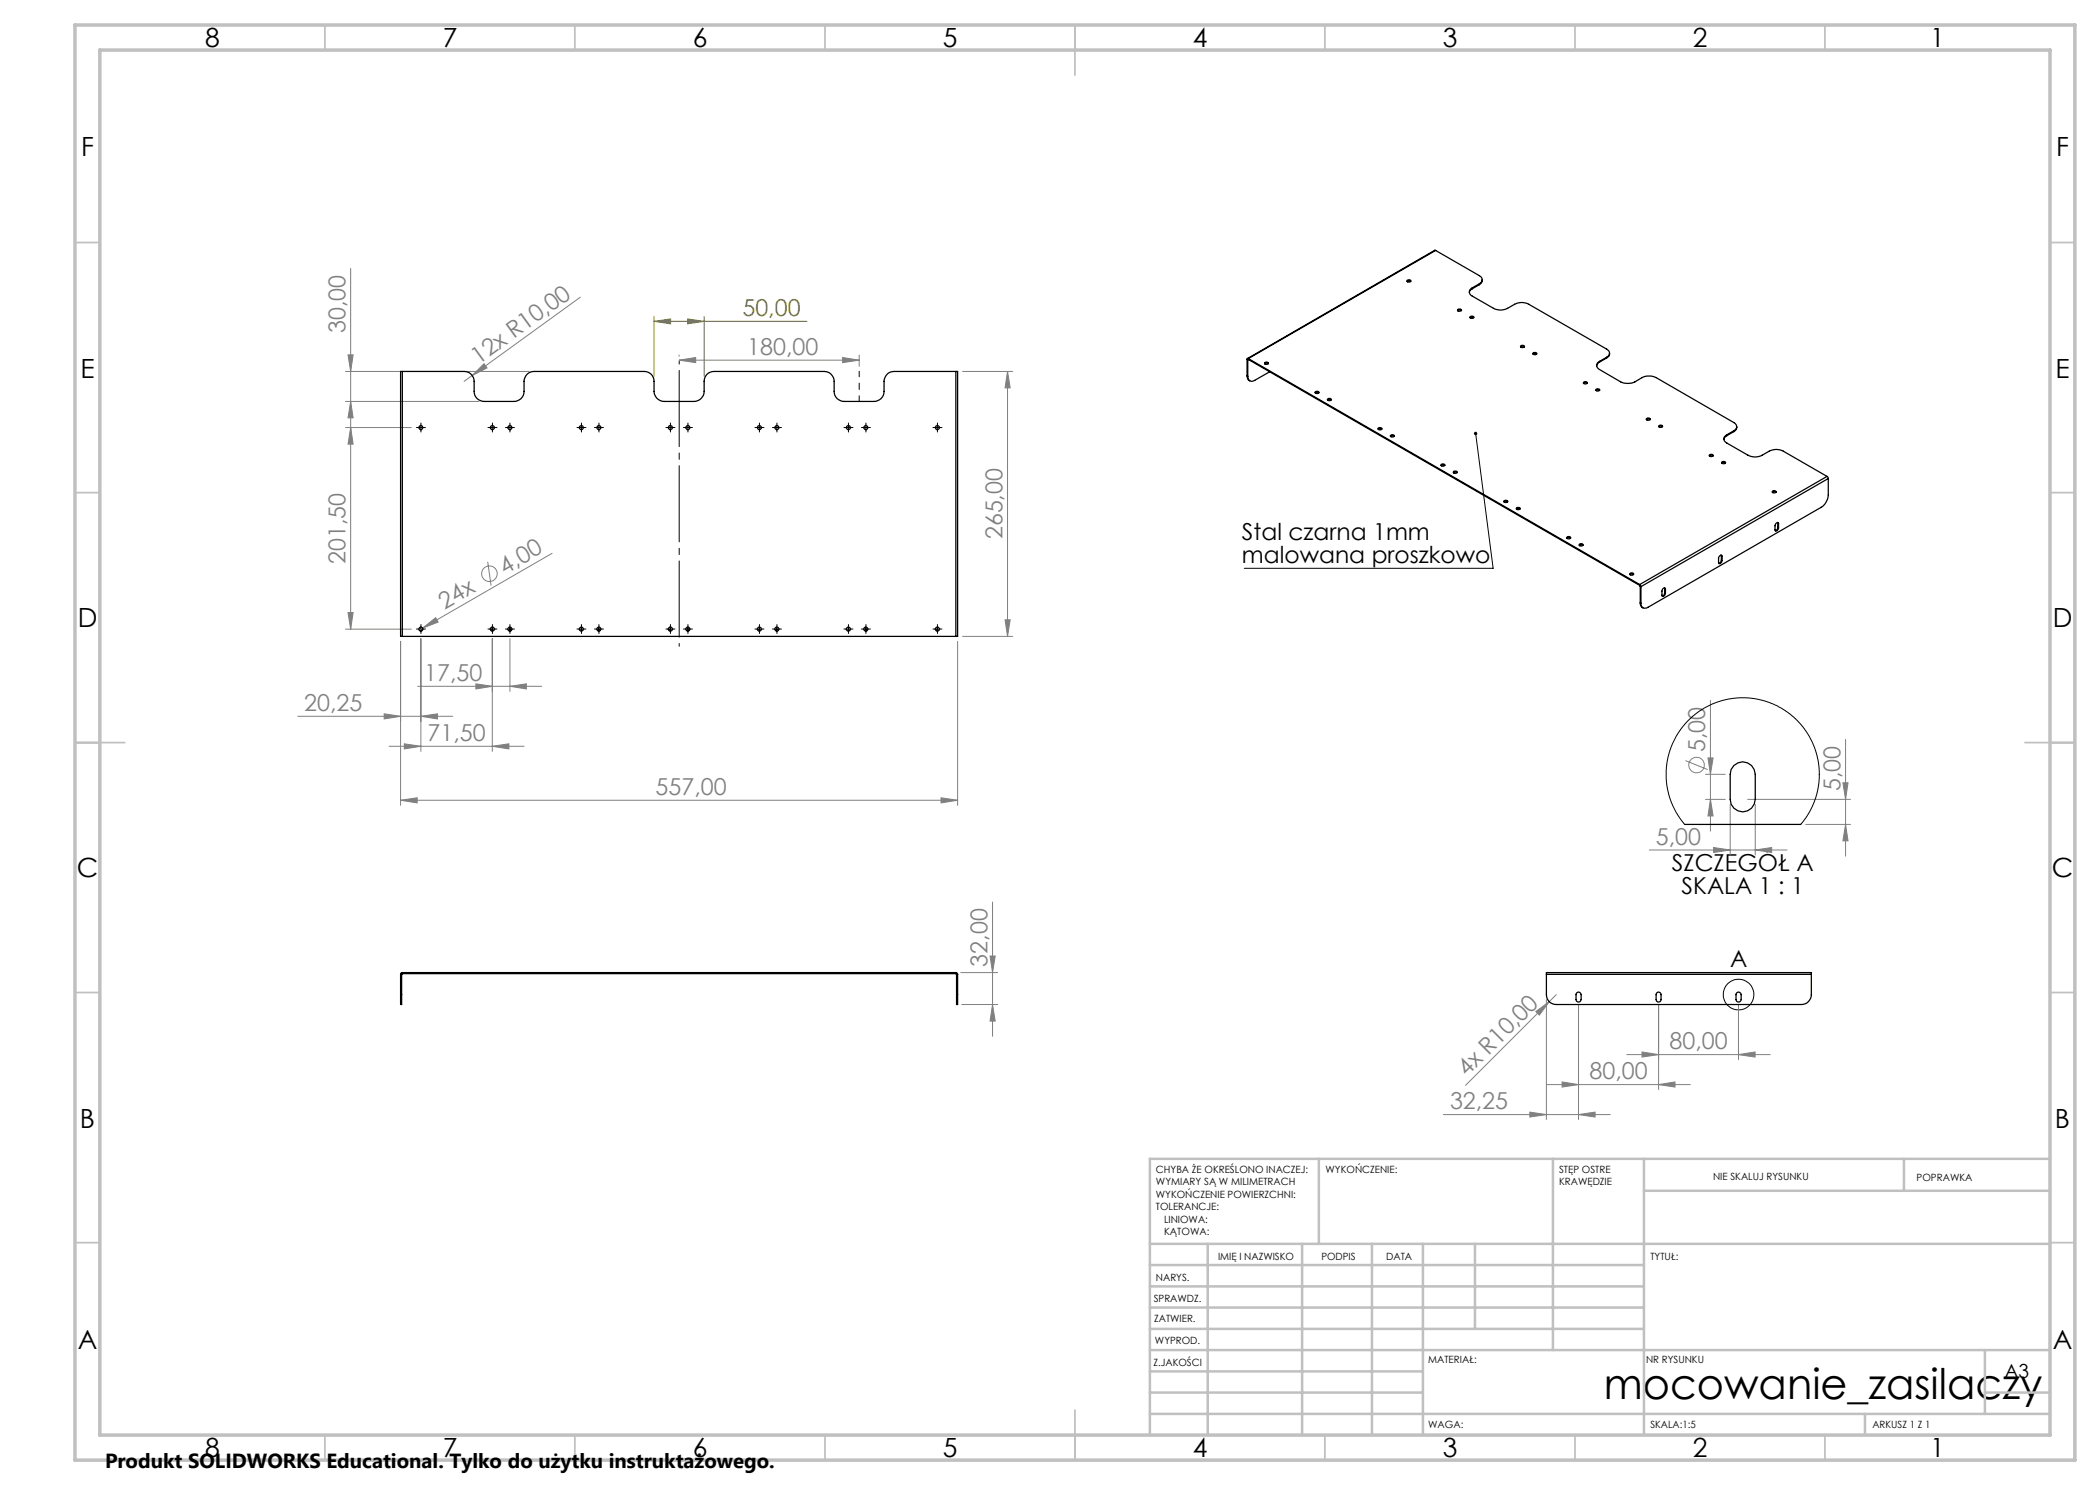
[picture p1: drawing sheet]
<svg xmlns="http://www.w3.org/2000/svg" width="420mm" height="297mm" viewBox="0 0 420 297" stroke-linecap="round" stroke-linejoin="round" font-family="sans-serif">
<g fill="none" stroke="#808080" stroke-width=".2">
<path d="M70.1 53.7v72.1M116.1 59.4l-21.7 15.7M69.1 74.3h36.7M69.6 71h1l-.5 3.3zM94.4 75.1l-1.6 1.2M96.8 72.7l.6 .9-3 1.5zM135.8 72l3.3-.5v1zM135.8 71v.3M135.8 72h36M168.5 71.5l3.3 .5-3.3 .5zM171.8 71v2.3M192.5 74.3h10"/>
<path d="M201.5 74.3l.5 3.3h-1zM201.5 74.3v53M69.1 80.3h26.7M69.1 85.5h13.2M70.1 80.3l.5 3.3h-1zM70.1 85.5l.5 3.3h-1zM97.5 112.4l.7 4.7M110.4 110.7l-25.9 14.9M69.1 125.8h13.2M69.6 122.5h1l-.5 3.3zM80.1 128.3v32.8M83.5 137.3h24.8"/>
<path d="M84.2 127.7v22.6M84.5 125.6l2.6-2.1 .5 .9zM84.5 125.6l-.7 .4M95.2 136.8l3.3 .5-3.3 .5zM98.5 127.7v22.6M102 137.3l3.3-.5v1zM102 127.7v10.6M191.5 128.3v32.8M192.5 127.3h10M201 124h1l-.5 3.3zM59.5 143.3h31M76.8 142.8l3.3 .5-3.3 .5z"/>
<path d="M77.8 149.3h27M80.9 148.8l3.3 .5-3.3 .5zM84.2 143.3l3.3-.5v1zM98.5 149.3l3.3-.5v1zM188.2 159.6l3.3 .5-3.3 .5zM337.1 152.1l4.4 1.8M341.1 159.9h4M341.1 154.9h4M341.6 151.6h1l-.5 3.3zM342.1 159.9l.5 3.3h-1zM342.1 140.1v26.1M349.5 159.9h20.6"/>
<path d="M368.6 156.6h1l-.5 3.3zM369.1 147.9v23.3M80.1 160.1l3.3-.5v1zM80.1 160.1h111.4M329.8 170h27.6M342.7 169.5l3.3 .5-3.3 .5zM346 160.9v10.1M351 170l3.3-.5v1zM351 160.9v10.1M361.1 164.9h9M369.1 164.9l.5 3.3h-1zM192.2 194.5h7.3"/>
<path d="M198 191.2h1l-.5 3.3zM198.5 180.4v26.9M309.3 199.9v24M311.3 198.9l-18.2 18.2M192.3 200.9h7.2M198.5 200.9l.5 3.3h-1zM307.2 202.3l2.6-2-1.9 2.7zM309.4 216.9h28.7M312.4 216.4l3.3 .5-3.3 .5zM315.7 200.9v23M325.4 210.9h28.6M328.4 210.4l3.3 .5-3.3 .5z"/>
<path d="M331.7 216.9l3.3-.5v1zM331.7 200.9v17M347.7 210.9l3.3-.5v1zM347.7 200.9v11M288.7 222.9h33.4M306 222.4l3.3 .5-3.3 .5zM315.7 222.9l3.3-.5v1z"/>
<circle cx="97.9" cy="114.7" r="1.56"/>
<circle cx="339.3" cy="153" r="1.56"/>
</g>
<g fill="none" stroke="#000" stroke-width=".2">
<path d="M83.7 85.5h1M84.2 85v1M98 85.5h1M98.5 85v1M101.5 85.5h1M102 85v1M115.8 85.5h1M116.3 85v1M119.3 85.5h1M119.8 85v1M133.6 85.5h1M134.1 85v1"/>
<path d="M137.1 85.5h1M137.6 85v1M151.4 85.5h1M151.9 85v1M154.9 85.5h1M155.4 85v1M169.2 85.5h1M169.7 85v1M172.7 85.5h1M173.2 85v1M187 85.5h1M187.5 85v1"/>
<path d="M295.1 86.7l3.5 27h-49.8M83.7 125.8h1M84.2 125.3v1M98 125.8h1M98.5 125.3v1M101.5 125.8h1M102 125.3v1M115.8 125.8h1M116.3 125.3v1M119.3 125.8h1M119.8 125.3v1M133.6 125.8h1"/>
<path d="M134.1 125.3v1M137.1 125.8h1M137.6 125.3v1M151.4 125.8h1M151.9 125.3v1M154.9 125.8h1M155.4 125.3v1M169.2 125.8h1M169.7 125.3v1M172.7 125.8h1M173.2 125.3v1M187 125.8h1"/>
<path d="M187.5 125.3v1"/>
<circle cx="347.7" cy="198.9" r="3.1"/>
</g>
<path d="M130.8 64.3l3.3-.5v1zM130.8 63.3v12M130.8 64.3h30.6M137.5 63.8l3.3 .5-3.3 .5zM140.8 63.3v12" fill="none" stroke="#808000" stroke-width=".2"/>
<path d="M135.8 129.3v-57" fill="none" stroke="#000" stroke-width=".2" stroke-dasharray="15.2 1.3 1.3 1.3" stroke-dashoffset="-1.8"/>
<path d="M171.8 80.3v-6" fill="none" stroke="#000" stroke-width=".2" stroke-dasharray="15.2 1.3 1.3 1.3" stroke-dashoffset="14.1"/>
<g fill="none" stroke="#000" stroke-width=".2" stroke-dasharray="15.2 1.3 1.3 1.3">
<path d="M83.7 85.5h-.4M84.2 85v-.4M84.2 86v.4M84.7 85.5h.4M98 85.5h-.4M98.5 85v-.4M98.5 86v.4M99 85.5h.4M101.5 85.5h-.4M102 85v-.4M102 86v.4M102.5 85.5h.4"/>
<path d="M115.8 85.5h-.4M116.3 85v-.4M116.3 86v.4M116.8 85.5h.4M119.3 85.5h-.4M119.8 85v-.4M119.8 86v.4M120.3 85.5h.4M133.6 85.5h-.4M134.1 85v-.4M134.1 86v.4M134.6 85.5h.4"/>
<path d="M137.1 85.5h-.4M137.6 85v-.4M137.6 86v.4M138.1 85.5h.4M151.4 85.5h-.4M151.9 85v-.4M151.9 86v.4M152.4 85.5h.4M154.9 85.5h-.4M155.4 85v-.4M155.4 86v.4M155.9 85.5h.4"/>
<path d="M169.2 85.5h-.4M169.7 85v-.4M169.7 86v.4M170.2 85.5h.4M172.7 85.5h-.4M173.2 85v-.4M173.2 86v.4M173.7 85.5h.4M187 85.5h-.4M187.5 85v-.4M187.5 86v.4M188 85.5h.4"/>
<path d="M83.7 125.8h-.4M84.2 125.3v-.4M84.2 126.3v.4M84.7 125.8h.4M98 125.8h-.4M98.5 125.3v-.4M98.5 126.3v.4M99 125.8h.4M101.5 125.8h-.4M102 125.3v-.4M102 126.3v.4M102.5 125.8h.4"/>
<path d="M115.8 125.8h-.4M116.3 125.3v-.4M116.3 126.3v.4M116.8 125.8h.4M119.3 125.8h-.4M119.8 125.3v-.4M119.8 126.3v.4M120.3 125.8h.4M133.6 125.8h-.4M134.1 125.3v-.4M134.1 126.3v.4M134.6 125.8h.4"/>
<path d="M137.1 125.8h-.4M137.6 125.3v-.4M137.6 126.3v.4M138.1 125.8h.4M151.4 125.8h-.4M151.9 125.3v-.4M151.9 126.3v.4M152.4 125.8h.4M154.9 125.8h-.4M155.4 125.3v-.4M155.4 126.3v.4M155.9 125.8h.4"/>
<path d="M169.2 125.8h-.4M169.7 125.3v-.4M169.7 126.3v.4M170.2 125.8h.4M172.7 125.8h-.4M173.2 125.3v-.4M173.2 126.3v.4M173.7 125.8h.4M187 125.8h-.4M187.5 125.3v-.4M187.5 126.3v.4M188 125.8h.4"/>
</g>
<g fill="none" stroke="#c0c0c0" stroke-width=".35">
<path d="M65 5v5M115 5v5M165 5v5M215 5v10M265 5v5M315 5v5M365 5v5M15 48.5h5M410 48.5h5M15 98.5h5M410 98.5h5M15 148.5h10"/>
<path d="M405 148.5h10M15 198.5h5M410 198.5h5M15 248.5h5M410 248.5h5M65 287v5M115 287v5M165 287v5M215 282v10M265 287v5M315 287v5M365 287v5"/>
</g>
<g fill="none" stroke="#c0c0c0" stroke-width=".5">
<path d="M263.8 231.8v17M310.6 231.8v38.2M328.8 231.8v55.2M328.8 238.2h81.2M380.8 231.8v6.4M410 231.8h-180v55.2M230 248.8h180M230 257.3h98.8M230 253h98.8M241.5 248.8v38.2M260.4 248.8v38.2M274.4 248.8v38.2"/>
<path d="M284.6 248.8v38.2M295 248.8v17M230 265.8h98.8M230 261.5h98.8M230 278.5h54.6M230 274.3h54.6M230 270h180M397 278.5h13M397 270v12.8M230 282.8h180M373 282.8v4.2"/>
</g>
<path d="M15 5h400v287h-400zM20 10h390v277h-390z" fill="none" stroke="#c0c0c0" stroke-width=".7"/>
<path d="M294.9 86.5l.2-.1v.3v-.3a.34 .34 0 0 1 .4 .3 .34 .34 0 0 1-.5 .3 .34 .34 0 0 1-.1-.5z" fill="#000"/>
<path d="M130.8 64.3l3.3-.5v1zM137.5 63.8l3.3 .5-3.3 .5z" fill="#808000"/>
<g fill="#808080">
<path d="M84.5 125.6l2.6-2.1 .5 .9z"/>
<path d="M96.8 72.7l.6 .9-3 1.5z"/>
<path d="M307.2 202.3l2.6-2-1.9 2.7z"/>
<path d="M188.2 159.6l3.3 .5-3.3 .5zM80.1 160.1l3.3-.5v1z"/>
<path d="M76.8 142.8l3.3 .5-3.3 .5zM84.2 143.3l3.3-.5v1zM80.9 148.8l3.3 .5-3.3 .5zM98.5 149.3l3.3-.5v1zM95.2 136.8l3.3 .5-3.3 .5zM102 137.3l3.3-.5v1zM135.8 72l3.3-.5v1zM168.5 71.5l3.3 .5-3.3 .5zM312.4 216.4l3.3 .5-3.3 .5zM331.7 216.9l3.3-.5v1zM328.4 210.4l3.3 .5-3.3 .5zM347.7 210.9l3.3-.5v1zM342.7 169.5l3.3 .5-3.3 .5zM351 170l3.3-.5v1z"/>
<path d="M306 222.4l3.3 .5-3.3 .5zM315.7 222.9l3.3-.5v1z"/>
<path d="M201 124h1l-.5 3.3zM201.5 74.3l.5 3.3h-1zM70.1 80.3l.5 3.3h-1zM69.6 71h1l-.5 3.3zM69.6 122.5h1l-.5 3.3zM70.1 85.5l.5 3.3h-1zM369.1 164.9l.5 3.3h-1zM368.6 156.6h1l-.5 3.3z"/>
<path d="M198 191.2h1l-.5 3.3zM198.5 200.9l.5 3.3h-1zM341.6 151.6h1l-.5 3.3zM342.1 159.9l.5 3.3h-1z"/>
</g>
<g fill="none" stroke="#000" stroke-width=".25">
<path d="M281.4 56.1a.42 .42 0 0 1 .4-.2 .42 .42 0 0 1 .4 .4 .4 .4 0 0 1-.5 .1 .4 .4 0 0 1-.3-.3zM281.4 56.3l.2-.2 .6 .2M287.1 50.1l8.8 5a.87 .87 0 0 1 .5 .8 .87 .87 0 0 1-.5 .9M287.1 50.1h-.2l-37.4 21.6M287.1 50.1l-37.4 21.6M294.5 57.6a.87 .87 0 0 0-.6 .8 .87 .87 0 0 0 .6 .8l4.2 2.5a3 3 0 0 0 2.8 0 5.2 5.2 0 0 1 2.5-1.2h.7l1.1 .4 15.5 8.9a.87 .87 0 0 1 .6 .8 .87 .87 0 0 1-.6 .9M294.5 57.7l-.5 .4-.1 .4M294.5 57.6v.1M295.9 56.8l-1.4 .8M295.9 56.8v.1M295.9 56.9l-1.4 .8M296.4 55.9l-.1 .6-.4 .4"/>
<path d="M80.5 74.3h12.3a1.99 1.99 0 0 1 2 2v2a1.99 1.99 0 0 0 2 2h6a1.99 1.99 0 0 0 2-2v-2a1.99 1.99 0 0 1 2-2h22a1.93 1.93 0 0 1 2 2v2a2.05 2.05 0 0 0 2 2h6a2.05 2.05 0 0 0 2-2v-2a1.93 1.93 0 0 1 2-2h22a1.99 1.99 0 0 1 2 2v2a1.99 1.99 0 0 0 2 2h6a1.99 1.99 0 0 0 2-2v-2a1.99 1.99 0 0 1 2-2h12.4M80.5 74.3h-.4v53h.4M80.5 74.3v53M191.2 74.3h.3v53h-.3M191.2 74.3v53M249.4 75.2l.1 .5 .4 .5M249.4 71.9h.2M249.4 75.2h.2M249.4 71.9v3.3M249.6 71.9v3.3M249.7 71.7h-.3v.2M249.7 71.9h-.1"/>
<path d="M249.7 71.7l78.2 45.2M249.7 71.7v.2M249.7 71.9l78.2 45.2M252.9 72.7a.52 .52 0 0 1 .8 0M252.9 72.6a.34 .34 0 0 1 .5-.2 .34 .34 0 0 1 .2 .4h-.6zM253.9 74.4l-2.9 1.7a.85 .85 0 0 1-1 .1 .85 .85 0 0 1-.4-1M263 78.4a.42 .42 0 0 1 .5-.2 .42 .42 0 0 1 .3 .4 .4 .4 0 0 1-.5 .1 .4 .4 0 0 1-.3-.3zM263 78.6l.2-.2 .6 .2M265.5 79.8a.4 .4 0 0 1 .4-.1 .4 .4 0 0 1 .3 .3 .42 .42 0 0 1-.4 .2 .42 .42 0 0 1-.3-.4zM265.5 80l.4-.2 .3 .2M291.5 62.1a.48 .48 0 0 1 .8 0M291.6 61.9l.5-.1 .2 .1a.37 .37 0 0 1-.4 .4 .37 .37 0 0 1-.4-.4z"/>
<path d="M294 63.4a.42 .42 0 0 1 .4-.2 .42 .42 0 0 1 .3 .3 .4 .4 0 0 1-.4 .2 .4 .4 0 0 1-.3-.3zM294 63.5l.2-.1 .5 .1M304.1 69.2a.4 .4 0 0 1 .5-.2 .4 .4 0 0 1 .3 .4 .42 .42 0 0 1-.5 .1 .42 .42 0 0 1-.3-.3zM304.1 69.4a.48 .48 0 0 1 .8 0M306.6 70.6a.42 .42 0 0 1 .4-.1 .42 .42 0 0 1 .3 .3 .4 .4 0 0 1-.4 .2 .4 .4 0 0 1-.3-.4zM306.6 70.8l.2-.1 .5 .1M316.7 76.5a.4 .4 0 0 1 .4-.2 .4 .4 0 0 1 .3 .4 .44 .44 0 0 1-.7-.2zM316.7 76.7a.52 .52 0 0 1 .8 0M319.2 78.1l.2-.2 .5 .2M319.3 77.8h.5a.32 .32 0 0 1-.1 .5 .32 .32 0 0 1-.4-.2l-.1-.1zM319.9 72.3a.87 .87 0 0 0-.6 .8 .87 .87 0 0 0 .6 .8l4.2 2.5a3.4 3.4 0 0 0 2.9 0 4.7 4.7 0 0 1 2.4-1.2h.8l1 .3 15.6 9a.87 .87 0 0 1 .5 .8 .87 .87 0 0 1-.5 .8M319.9 72.4l-.4 .4-.2 .4"/>
<path d="M319.9 72.3v.1M321.3 71.5l-1.4 .8M321.3 71.5v.1M321.3 71.6l-1.4 .8M321.9 70.7v.1a.87 .87 0 0 1-.6 .8M275.6 85.8l.2-.1 .6 .1M275.7 85.6l.7 .1a.37 .37 0 0 1-.4 .3 .37 .37 0 0 1-.4-.3zM278.1 87.1a.4 .4 0 0 1 .4-.2 .4 .4 0 0 1 .3 .4 .42 .42 0 0 1-.4 .1 .42 .42 0 0 1-.3-.3zM278.1 87.2l.4-.1 .3 .1M288.2 93.1l.2-.1 .6 .1M288.3 92.8l.7 .1a.37 .37 0 0 1-.4 .3 .37 .37 0 0 1-.4-.3zM290.7 94.5l.3-.1 .4 .1"/>
<path d="M290.8 94.3l.4-.1 .2 .2a.37 .37 0 0 1-.3 .3 .37 .37 0 0 1-.4-.3zM329.3 83.7a.4 .4 0 0 1 .4-.1 .4 .4 0 0 1 .3 .3 .42 .42 0 0 1-.4 .2 .42 .42 0 0 1-.3-.4zM329.3 83.9a.48 .48 0 0 1 .7 0M331.8 85.2a.42 .42 0 0 1 .4-.2 .42 .42 0 0 1 .3 .3 .41 .41 0 0 1-.4 .2 .41 .41 0 0 1-.3-.3zM331.8 85.3l.2-.1 .5 .1M341.9 91a.4 .4 0 0 1 .4-.2 .4 .4 0 0 1 .3 .4 .42 .42 0 0 1-.4 .1 .42 .42 0 0 1-.3-.3zM341.9 91.2a.48 .48 0 0 1 .7 0M344.3 92.4a.42 .42 0 0 1 .5-.1 .42 .42 0 0 1 .3 .3 .4 .4 0 0 1-.4 .2 .4 .4 0 0 1-.4-.4zM344.3 92.6l.3-.1 .5 .1M345.4 87a.87 .87 0 0 0-.6 .8 .87 .87 0 0 0 .6 .8l4.2 2.4a3 3 0 0 0 2.8 0 5.2 5.2 0 0 1 2.5-1.1h.7l1.1 .3 8.7 5.1M345.4 87.1l-.5 .4-.1 .4M345.4 87v.1"/>
<path d="M346.8 86.1l-1.4 .9M346.8 86.1v.2M346.8 86.3l-1.4 .8M347.3 85.3l-.1 .6-.4 .4M354.5 98.3a.4 .4 0 0 1 .4-.2 .4 .4 0 0 1 .3 .4 .42 .42 0 0 1-.4 .1 .42 .42 0 0 1-.3-.3zM354.5 98.5a.48 .48 0 0 1 .7 0M365.4 95.3l.3 .4M365.4 95.3l-37.5 21.6M365.7 95.7v3.3a3.2 3.2 0 0 1-1.5 2.5l-34.6 20a.85 .85 0 0 1-1 .1 .85 .85 0 0 1-.4-1M365.7 95.7l-37.5 21.6M300.8 100.2a.42 .42 0 0 1 .4-.2 .42 .42 0 0 1 .3 .4 .41 .41 0 0 1-.4 .1 .41 .41 0 0 1-.3-.3zM300.8 100.4l.2-.2 .6 .2"/>
<path d="M303.3 101.8l.3-.2 .4 .2M303.4 101.5h.5a.33 .33 0 0 1-.1 .5 .33 .33 0 0 1-.4-.1l-.2-.2zM313.4 107.5a.36 .36 0 0 1 .4-.2 .36 .36 0 0 1 .2 .4l-.4 .1zM313.4 107.6l.2-.1 .5 .1M315.8 108.9a.4 .4 0 0 1 .5-.2 .4 .4 0 0 1 .3 .4 .44 .44 0 0 1-.8-.2zM315.8 109l.4-.1 .4 .1M326 114.7a.36 .36 0 0 1 .4-.2 .36 .36 0 0 1 .2 .5h-.4zM326 114.9l.2-.1 .5 .1M327.9 116.9l.3 .4M327.9 117.1l.1 .2M327.9 116.9v.2M328 117.3h.2"/>
<path d="M328 117.3v3.3M328.2 117.3v3.3M332.9 117.5l.1 .2M333 118.5l-.3 .6-.3 .1M333 117.7l.1 .1M333 118.5l.1 .1M333 117.7v.8M333.1 117.8l-.2-.3-.3 .2a1.46 1.46 0 0 0-.2 1.3l.1 .3 .2-.1 .4-.6M333.1 117.8v.8M344.2 111l.1 .2M344.3 112l-.1 .4-.5 .3M344.3 111.2l.1 .1"/>
<path d="M344.3 112l.1 .1M344.3 111.2v.8M344.4 111.3l-.2-.3-.5 .5v1.1l.4 .1 .3-.6M344.4 111.3v.8M355.5 104.5l.1 .2M355.6 105.5l-.1 .3-.4 .3M355.6 104.7h.1M355.6 105.5h.1M355.6 104.7v.8M355.7 104.7l-.2-.2-.3 .2a1.46 1.46 0 0 0-.2 1.3l.1 .2h.3l.3-.7M355.7 104.7v.8M80.5 127.3h110.7"/>
<path d="M328 120.6l.2 .5 .4 .5M328 120.6h.2M346.8 153.1a2.51 2.51 0 0 1 2.7-.5 2.51 2.51 0 0 1 1.5 2.3v5a2.5 2.5 0 0 1-2.5 2.5 2.5 2.5 0 0 1-2.5-2.5v-5l.2-1zM336.9 164.9h23.3M80.1 198.9v2h.2v-2M80.1 194.9h.2M80.1 198.9h.2M80.1 194.9v4M80.3 194.9v4M80.5 194.7l-.2 .2M80.5 194.5l-.4 .4M80.5 194.5v.2"/>
<path d="M80.5 194.5h110.7M80.5 194.7h110.7M191.2 194.7l.1 .2M191.2 194.5l.3 .4M191.2 194.5v.2M191.3 198.9v2h.2v-2M191.3 194.9h.2M191.3 198.9h.2M191.3 194.9v4M191.5 194.9v4M309.3 194.9v4a1.93 1.93 0 0 0 2 2h49a1.99 1.99 0 0 0 2-2v-4M309.3 194.9v-.4h53v.4"/>
<path d="M309.3 194.9h53M315.3 198.6a.52 .52 0 0 1 .6-.1 .52 .52 0 0 1 .3 .4v1a.51 .51 0 0 1-.5 .5 .51 .51 0 0 1-.5-.5v-1zM331.4 198.6a.5 .5 0 0 1 .5-.1 .5 .5 0 0 1 .3 .4v1a.49 .49 0 0 1-.5 .5 .49 .49 0 0 1-.5-.5v-1zM347.3 198.6a.52 .52 0 0 1 .6-.1 .52 .52 0 0 1 .3 .4v1a.51 .51 0 0 1-.5 .5 .51 .51 0 0 1-.5-.5v-1z"/>
<circle cx="84.2" cy="85.5" r=".4"/>
<circle cx="98.5" cy="85.5" r=".41"/>
<circle cx="102" cy="85.5" r=".4"/>
<circle cx="116.3" cy="85.5" r=".4"/>
<circle cx="119.8" cy="85.5" r=".41"/>
<circle cx="134.1" cy="85.5" r=".41"/>
<circle cx="137.6" cy="85.5" r=".4"/>
<circle cx="151.9" cy="85.5" r=".41"/>
<circle cx="155.4" cy="85.5" r=".41"/>
<circle cx="169.7" cy="85.5" r=".4"/>
<circle cx="173.2" cy="85.5" r=".4"/>
<circle cx="187.5" cy="85.5" r=".41"/>
<circle cx="84.2" cy="125.8" r=".39"/>
<circle cx="98.5" cy="125.8" r=".4"/>
<circle cx="102" cy="125.8" r=".39"/>
<circle cx="116.3" cy="125.8" r=".39"/>
<circle cx="119.8" cy="125.8" r=".4"/>
<circle cx="134.1" cy="125.8" r=".4"/>
<circle cx="137.6" cy="125.8" r=".39"/>
<circle cx="151.9" cy="125.8" r=".4"/>
<circle cx="155.4" cy="125.8" r=".4"/>
<circle cx="169.7" cy="125.8" r=".39"/>
<circle cx="173.2" cy="125.8" r=".39"/>
<circle cx="187.5" cy="125.8" r=".4"/>
</g>
<path d="M336.9 164.9l-1.6-2.3-.8-1.6-.7-2-.4-1.8-.2-1.4 .1-2.9 .5-2.1 .6-1.9 1-1.9 1-1.5 1.2-1.4 1.9-1.7 1.5-.9 2.6-1.1 2.1-.6 2.1-.2h2.4l2.4 .5 1.8 .6 2 1 1.6 1.1 1.8 1.7 1.6 1.9 1 2 .8 1.9 .5 2.3 .2 1.4-.1 2.6-.4 2.3-.9 2.2-1.1 2.2-1.2 1.6" fill="none" stroke="#000" stroke-width=".2"/>
<text font-size="8.5" x="320.8" y="279.7">mocowanie_zasilaczy</text>
<g font-size="5.3">
<text x="41" y="9.5">8</text>
<text x="88.5" y="9.5">7</text>
<text x="138.5" y="9.5">6</text>
<text x="188.5" y="9.5">5</text>
<text x="238.5" y="9.5">4</text>
<text x="288.5" y="9.5">3</text>
<text x="338.5" y="9.5">2</text>
<text x="386" y="9.5">1</text>
<text x="16.2" y="31.3">F</text>
<text x="411.2" y="31.3">F</text>
<text x="16.1" y="75.5">E</text>
<text x="411.1" y="75.5">E</text>
<text x="15.5" y="125.5">D</text>
<text x="410.5" y="125.5">D</text>
<text x="15.4" y="175.5">C</text>
<text x="410.4" y="175.5">C</text>
<text x="16" y="225.5">B</text>
<text x="411" y="225.5">B</text>
<text x="15.5" y="269.8">A</text>
<text x="410.5" y="269.8">A</text>
<text x="41" y="291.5">8</text>
<text x="88.5" y="291.5">7</text>
<text x="138.5" y="291.5">6</text>
<text x="188.5" y="291.5">5</text>
<text x="238.5" y="291.5">4</text>
<text x="288.5" y="291.5">3</text>
<text x="338.5" y="291.5">2</text>
<text x="386" y="291.5">1</text>
</g>
<text font-size="4.7" fill="#808000" x="148.5" y="63.2">50,00</text>
<g font-size="4.7" fill="#808080">
<text x="69.1" y="66.6" transform="rotate(-90 69.1 66.6)">30,00</text>
<text x="149.5" y="71">180,00</text>
<text x="95.7" y="73" transform="rotate(-36 95.7 73)">12x R10,00</text>
<text x="200.5" y="107.9" transform="rotate(-90 200.5 107.9)">265,00</text>
<text x="69.1" y="112.8" transform="rotate(-90 69.1 112.8)">201,50</text>
<text x="101" y="114.9" transform="rotate(-30 101 114.9)">4,00</text>
<text x="88.9" y="121.9" transform="rotate(-30 88.9 121.9)">24x</text>
<text x="84.8" y="136.2">17,50</text>
<text x="60.9" y="142.2">20,25</text>
<text x="85.5" y="148.2">71,50</text>
<text x="341" y="150.4" transform="rotate(-90 341 150.4)">5,00</text>
<text x="131.1" y="159">557,00</text>
<text x="368.1" y="158.2" transform="rotate(-90 368.1 158.2)">5,00</text>
<text x="331.2" y="169">5,00</text>
<text x="197.5" y="193.3" transform="rotate(-90 197.5 193.3)">32,00</text>
<text x="333.9" y="209.9">80,00</text>
<text x="293.4" y="215.4" transform="rotate(-45 293.4 215.4)">4x R10,00</text>
<text x="317.9" y="215.9">80,00</text>
<text x="290" y="221.9">32,25</text>
</g>
<g font-size="4.7">
<text x="248.4" y="108.1">Stal czarna 1mm</text>
<text x="248.4" y="112.6">malowana proszkowo</text>
<text x="334.4" y="174.3">SZCZEGÓŁ A</text>
<text x="336.3" y="178.8">SKALA 1 : 1</text>
<text x="346" y="193.5">A</text>
</g>
<text font-size="4.1" x="21" y="293.7">Produkt SOLIDWORKS Educational. Tylko do użytku instruktażowego.</text>
<text font-size="3.9" x="400.9" y="275.5">A3</text>
<g font-size="2">
<text x="231.2" y="234.6">CHYBA ŻE OKREŚLONO INACZEJ:</text>
<text x="231.2" y="237.1">WYMIARY SĄ W MILIMETRACH</text>
<text x="231.2" y="239.6">WYKOŃCZENIE POWIERZCHNI:</text>
<text x="265.1" y="234.6">WYKOŃCZENIE:</text>
<text x="311.8" y="234.6">STĘP OSTRE</text>
<text x="311.8" y="237.1">KRAWĘDZIE</text>
<text x="342.6" y="236">NIE SKALUJ RYSUNKU</text>
<text x="383.3" y="236.2">POPRAWKA</text>
<text x="231.2" y="242.1">TOLERANCJE:</text>
<text x="232.8" y="244.6">LINIOWA:</text>
<text x="232.8" y="247.1">KĄTOWA:</text>
<text x="243.6" y="251.9">IMIĘ I NAZWISKO</text>
<text x="264.3" y="251.9">PODPIS</text>
<text x="277.2" y="251.9">DATA</text>
<text x="330.1" y="251.9">TYTUŁ:</text>
<text x="231.2" y="256.1">NARYS.</text>
<text x="230.7" y="260.3">SPRAWDZ.</text>
<text x="230.8" y="264.4">ZATWIER.</text>
<text x="231" y="268.8">WYPROD.</text>
<text x="230.7" y="273.1">Z.JAKOŚCI</text>
<text x="285.6" y="272.5">MATERIAŁ:</text>
<text x="329.2" y="272.7">NR RYSUNKU</text>
<text x="285.6" y="285.5">WAGA:</text>
<text x="330.1" y="285.6">SKALA:1:5</text>
<text x="374.5" y="285.6">ARKUSZ 1 Z 1</text>
</g>
</svg>
